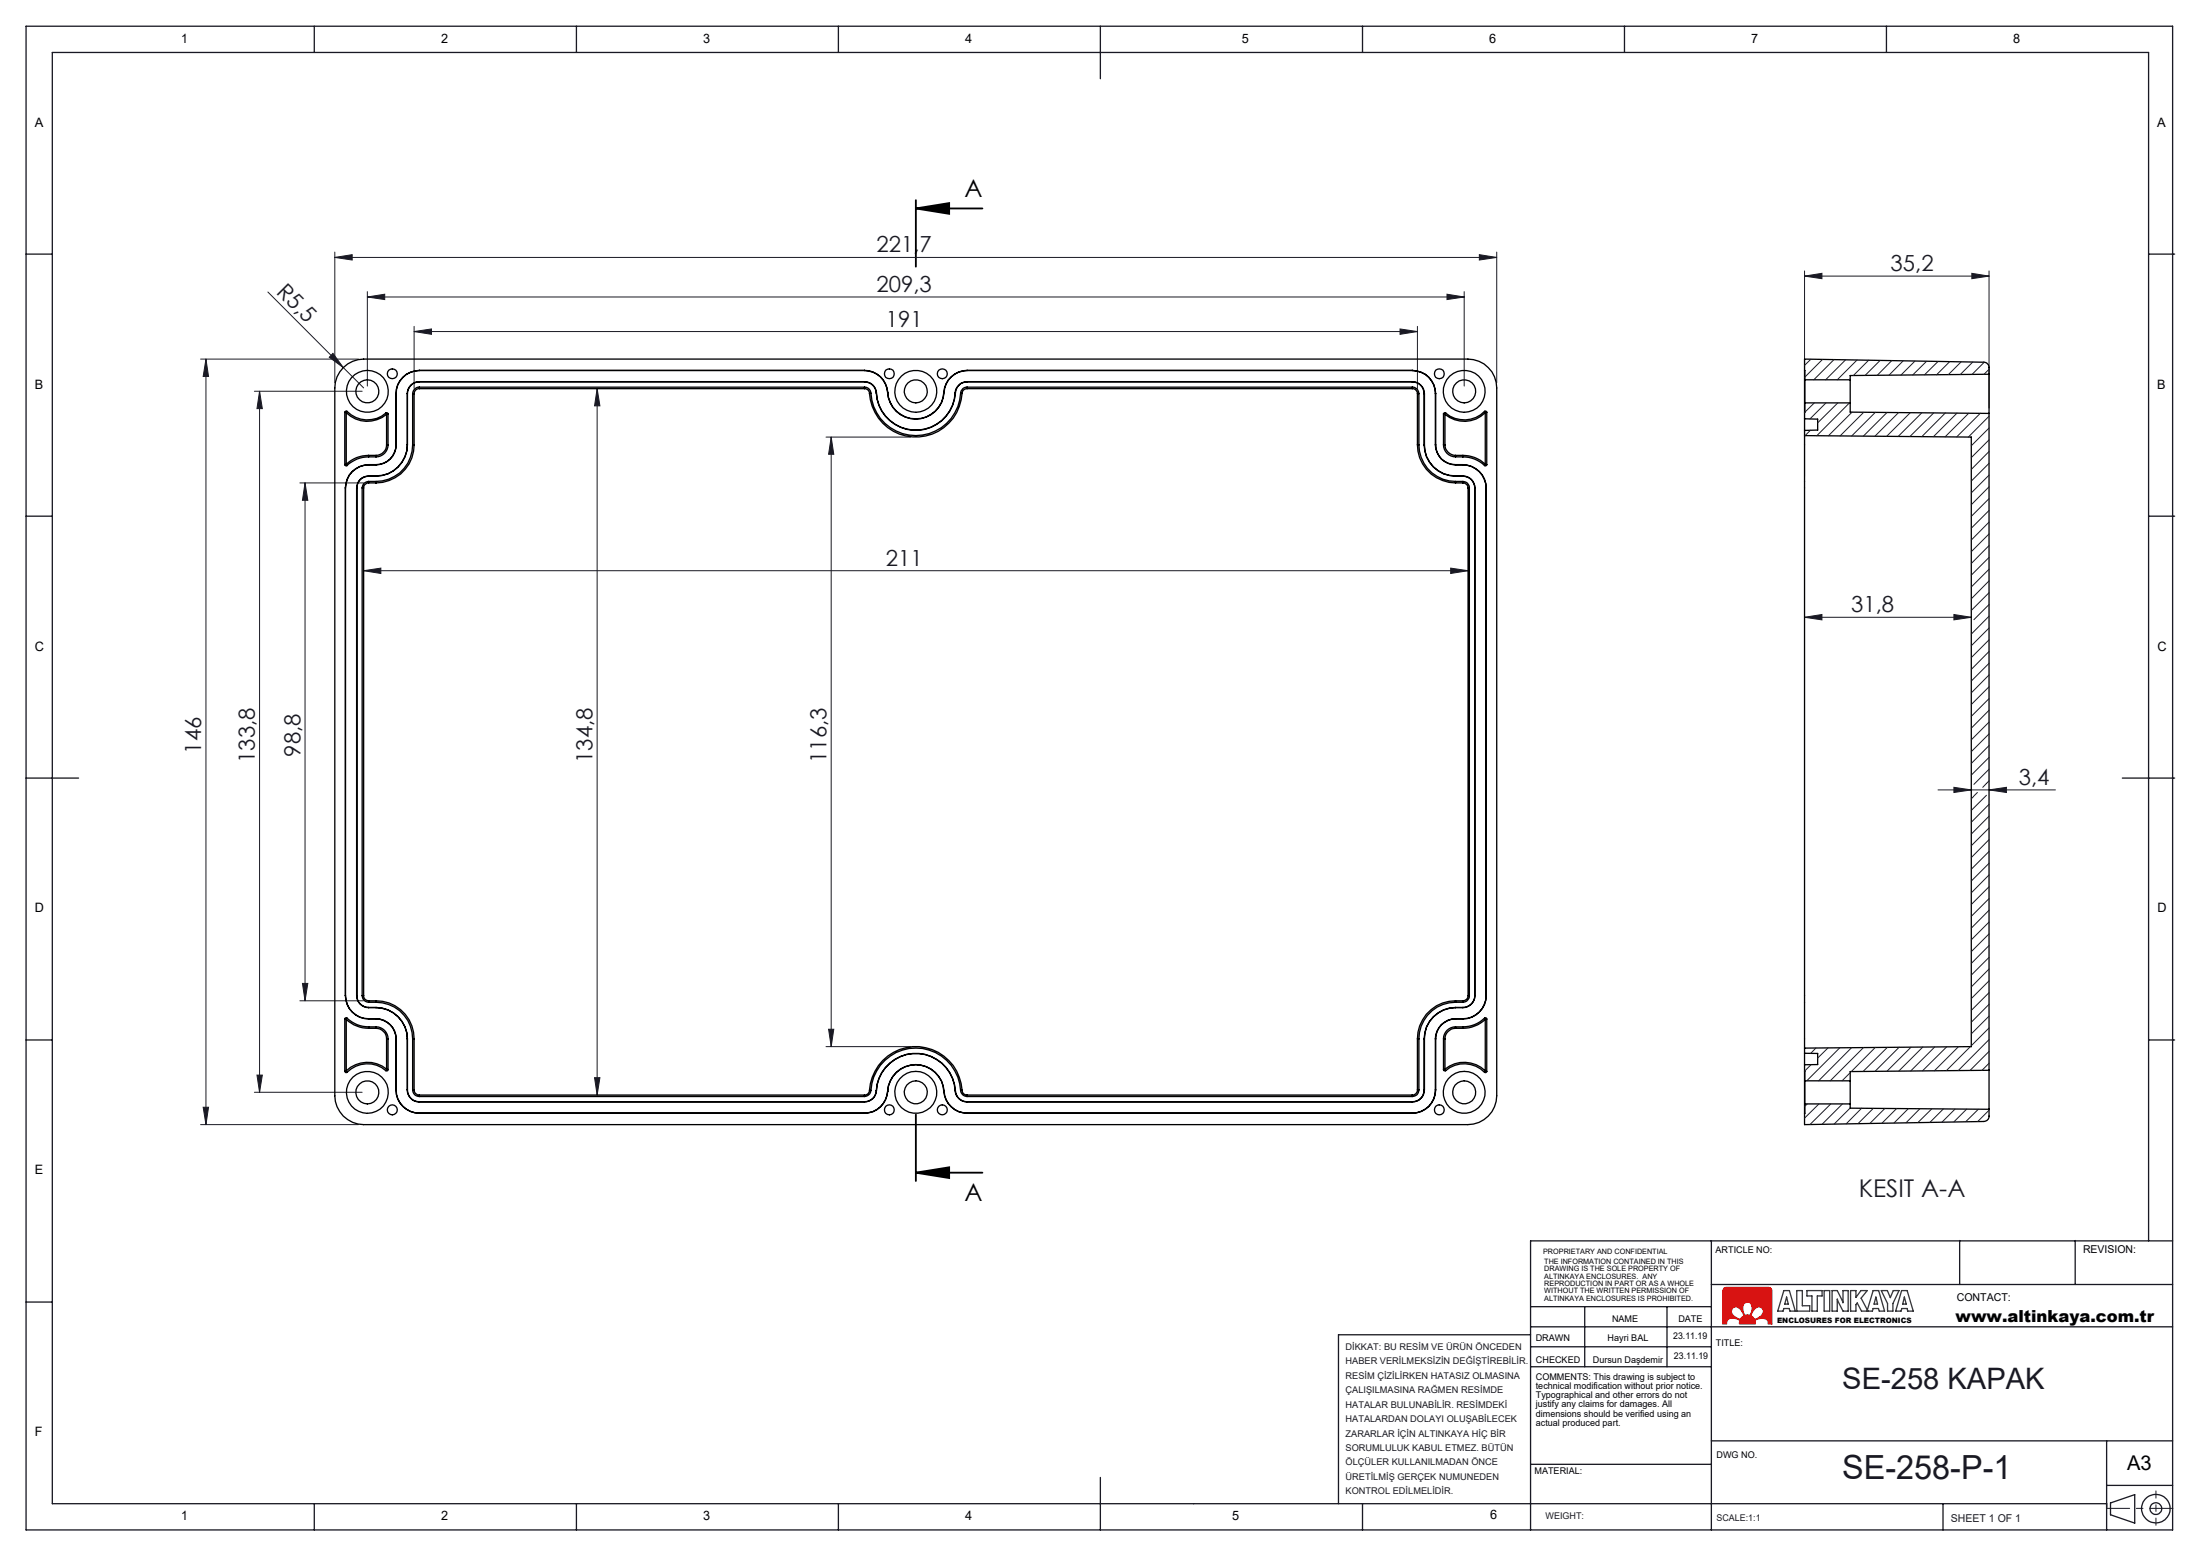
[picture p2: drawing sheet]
<svg xmlns="http://www.w3.org/2000/svg" width="420mm" height="297mm" viewBox="0 0 420 297" stroke-linecap="round" stroke-linejoin="round" font-family="sans-serif">
<path d="M329 245.8l.4-.1h8.1l.5 .2 .1 .4v6.4h-.7l-.1-.6a1.82 1.82 0 0 0-2.4-.1l.1 .7h-3.1l.1-.7a2.18 2.18 0 0 0-2.3-.1l-.2 .8h-.7v-6.4zM330.6 249.7l.4-.2a1.79 1.79 0 0 1 1.7 1.6l-.6 .7a2.35 2.35 0 0 1-1.7-1.5zM332.8 248.8l.6-.3 .5 .1a1.76 1.76 0 0 1 0 2.4h-.9a2.18 2.18 0 0 1-.2-2.2zM334.8 249.9l.9-.5 .5 .3 .3 .4a1.79 1.79 0 0 1-1.7 1.7l-.6-.7 .2-.6z" fill="none" stroke="#e13800" stroke-width=".19"/>
<g fill="none" stroke="#191924" stroke-width=".25">
<path d="M5 5h409.6v287h-409.6zM60 5v5M110 5v5M160 5v5M210 5v10M260 5v5M310 5v5M360 5v5M5 48.5h5M410 48.5h5M5 98.5h5M410 98.5h5"/>
<path d="M5 148.5h10M405 148.5h10M5 198.5h5M410 198.5h5M326.6 236.9v55.1M373.9 236.8v8.4M396 236.8v8.4M410 236.9v-226.9h-400v277h392M414.6 236.9h-122.5v55.1M5 248.5h5M292.1 254.8h-36.7v32.2M292.1 249.4h34.5"/>
<path d="M292.1 253.3h122.5M292.1 257.1h34.5M302.4 249.4v11.5M318.1 249.4v11.5M326.6 245.2h88M292.1 260.9h34.5M292.1 279.5h34.5M326.6 275h88M402 275v17M60 287v5M110 287v5M160 287v5"/>
<path d="M210 282v10M260 287v5M370.8 287v5M402 283.5h12.6"/>
</g>
<path d="M334.7 250a.98 .98 0 0 1 .9-.6 .98 .98 0 0 1 .9 .6 1.68 1.68 0 0 1-1.7 1.7l-.3-.3a.51 .51 0 0 1-.1-.9zM330.6 249.7a1.15 1.15 0 0 1 1.8 .6l.1 .2a.56 .56 0 0 1 .2 .5 .56 .56 0 0 1-.4 .5 .53 .53 0 0 1-.4 .3 .53 .53 0 0 1-.5-.3l-.5-.3a1.05 1.05 0 0 1-.3-1.5zM329 245.8l-.2 .4v6.5h.7v-.2a1.21 1.21 0 0 1 1.8-.8 .53 .53 0 0 1 .6 .6v.4h3.1v-.3a.46 .46 0 0 1 0-.5 .46 .46 0 0 1 .5-.1l.6-.2 .6 .1a.83 .83 0 0 1 .7 1h.7v-6.4l-.2-.5-.2-.1h-8.5zM332.9 248.7a.97 .97 0 0 1 1.1 .1 .97 .97 0 0 1 .3 1.1l-.1 .6a.44 .44 0 0 1-.6 .5h-.2a.45 .45 0 0 1-.5 0 .45 .45 0 0 1-.2-.5l-.1-1.1z" fill-rule="evenodd" fill="#f00"/>
<path d="M174.8 39.8l6.3-1v2zM174.8 39.8h12.7M174.8 38.2v12.7M174.8 212.7v12.7M174.8 223.8l6.3-1v2.1zM174.8 223.8h12.7" fill="none" stroke="#000" stroke-width=".35"/>
<g fill="none" stroke="#191924" stroke-width=".25">
<path d="M402.7 286.9l4.7-1.6v5.4l-4.7-1.6z"/>
<circle cx="411.4" cy="288" r="2.72"/>
<circle cx="411.4" cy="288" r="1.13"/>
</g>
<path d="M340.4 246.3h1.1l1.1 4h-1l-.2-.5h-1l-.1 .5h-1.1zM340.9 247.6l.3 1.3h-.6zM342.9 246.3h1v2.9h1.4v1.1h-2.4zM344.8 246.3h2.9v1.1h-.9v2.9h-1v-2.9h-1zM348.1 246.3h1v4h-1zM350.6 247.9v2.4h-1v-4h1l1.1 2.4v-2.4h1v4h-1l-1.1-2.4M356.3 250.3l1.1-4h1.1l1.1 4h-1l-.1-.5h-1.1l-.1 .5h-2.1l-.8-1.6-.2 .3v1.3h-1.1v-4h1.1v1.3l.9-1.3h1.2l-1.2 1.5 1.3 2.5M358 247.6l.3 1.3h-.7zM359 246.3h1.2l.5 1.4 .6-1.4h1.1l-1.2 2.5v1.5h-1v-1.5zM362.9 246.3h1l1.2 4h-1.1l-.1-.5h-1l-.1 .5h-1.1zM363.4 247.6l.3 1.3h-.6z" fill="none" stroke="#373737" stroke-width=".25"/>
<g fill="none" stroke="#191924" stroke-width=".19">
<path d="M51.1 55.7l14.4 14.5M63.9 49.1l3.3-.5v1zM63.9 48.1v25M63.9 49.1h221.7M70.1 56.7l3.3-.5v1zM70.1 55.7v18M70.1 56.7h209.3M276.1 56.2l3.3 .5-3.3 .5zM279.4 55.7v18M282.3 48.6l3.3 .5-3.3 .5zM285.6 48.1v25M344.3 52.7l3.4-.5v1z"/>
<path d="M344.3 51.7v39.2M344.3 52.7h35.3M376.3 52.2l3.3 .5-3.3 .5zM379.6 51.7v26.2M38.3 68.5h30.1M39.3 68.5l.5 3.4h-1zM39.3 68.5v146.2M48.5 74.7h20.6M49.5 74.7l.6 3.3h-1.1zM49.5 74.7v133.8M63.5 67.4l2 2.8-2.7-2zM65.5 70.2l3.9 3.8"/>
<path d="M79 63.3l3.3-.5v1zM79 62.3v11.9M79 63.3h191.5M113.9 74.2v134.8M113.9 74.2l.6 3.3h-1zM267.2 62.8l3.3 .5-3.3 .5zM270.5 62.3v11.9M57.2 92.2h12.2M58.2 92.2l.5 3.3h-1zM58.2 92.2v98.8M157.6 83.4h16.1M158.6 83.4v116.4"/>
<path d="M158.6 83.4l.5 3.3h-1zM69.4 108.9l3.3-.5v1.1zM69.4 108.9h210.7M276.8 108.4l3.3 .5-3.3 .6zM344.3 117.8l3.4-.5v1zM344.3 117.8h31.9M372.9 117.3l3.3 .5-3.3 .5zM369.8 150.8h22.4M372.9 150.3l3.3 .5-3.3 .5zM379.6 150.8l3.3-.5v1zM57.2 191h12.2M57.7 187.7h1l-.5 3.3z"/>
<path d="M157.6 199.8h16.1M158.1 196.5h1l-.5 3.3zM38.3 214.7h30.1M38.8 211.3h1l-.5 3.4zM48.5 208.5h20.6M49 205.2h1.1l-.6 3.3zM113.5 205.7h1l-.6 3.3z"/>
</g>
<path d="M401.9 287.9h12.7" fill="none" stroke="#191924" stroke-width=".19" stroke-dasharray="15.2 1.3 1.3 1.3" stroke-dashoffset="10.8"/>
<path d="M411.4 284.6v6.5" fill="none" stroke="#191924" stroke-width=".19" stroke-dasharray="15.2 1.3 1.3 1.3" stroke-dashoffset="13.9"/>
<path d="M174.8 39.8l6.3-1v2zM174.8 223.8l6.3-1v2.1z" fill="#000"/>
<g fill="#191924">
<path d="M63.5 67.4l2 2.8-2.7-2z"/>
<path d="M63.9 49.1l3.3-.5v1zM282.3 48.6l3.3 .5-3.3 .5z"/>
<path d="M79 63.3l3.3-.5v1zM267.2 62.8l3.3 .5-3.3 .5z"/>
<path d="M58.2 92.2l.5 3.3h-1zM57.7 187.7h1l-.5 3.3z"/>
<path d="M158.1 196.5h1l-.5 3.3zM158.6 83.4l.5 3.3h-1z"/>
<path d="M49.5 74.7l.6 3.3h-1.1zM49 205.2h1.1l-.6 3.3zM39.3 68.5l.5 3.4h-1zM38.8 211.3h1l-.5 3.4zM113.9 74.2l.6 3.3h-1zM113.5 205.7h1l-.6 3.3z"/>
<path d="M344.3 52.7l3.4-.5v1zM376.3 52.2l3.3 .5-3.3 .5zM344.3 117.8l3.4-.5v1zM372.9 117.3l3.3 .5-3.3 .5zM372.9 150.3l3.3 .5-3.3 .5zM379.6 150.8l3.3-.5v1z"/>
<path d="M69.4 108.9l3.3-.5v1.1zM276.8 108.4l3.3 .5-3.3 .6zM70.1 56.7l3.3-.5v1zM276.1 56.2l3.3 .5-3.3 .5z"/>
</g>
<g fill="none" stroke="#000" stroke-width=".25">
<path d="M65.5 70.2a5.6 5.6 0 0 1 3.9-1.7h210.7a5.5 5.5 0 0 1 5.5 5.5v135.2a5.5 5.5 0 0 1-5.5 5.5h-210.7a5.5 5.5 0 0 1-5.5-5.5v-135.2a5.4 5.4 0 0 1 1.6-3.8zM65.8 78.7v10M65.8 78.7h.2M66 78.7l.1 .1M66.1 78.8a5.7 5.7 0 0 0 7.7 .3M66.1 78.8v9.8M66.2 78.5a5.4 5.4 0 0 0 7.4 .3M66.2 78.5h-.2l-.2 .2M66.2 78.5l-.2 .2M73.6 78.8h.2l.2 .2M73.6 78.8l.2 .2M73.8 79.1v5.8"/>
<path d="M73.8 79v.1M73.8 79h.2M74 79v5.9M75.6 75.1v9.8M75.6 75.1h.1M77.7 75.1v9.8M77.7 75.1h.1M77.8 75.1v9.8M78.7 75.1v9.8M78.7 75.1h.3M79 75.1v9.8M80 70.7a4.5 4.5 0 0 0-4.4 4.4"/>
<path d="M80 72.9a2.29 2.29 0 0 0-2.2 2.2M80 73.9a1.26 1.26 0 0 0-1.3 1.2M80 74.2a.96 .96 0 0 0-1 .9M80 72.8a2.29 2.29 0 0 0-2.3 2.3M80 70.7h85M80 70.7h.1M80 72.8v.1M80 73.9v.3M80 72.9h85M80 73.9h85M80 74.2h85M80 72.8h85"/>
<path d="M165 70.7a4.5 4.5 0 0 1 4.4 4.2M165 72.9a2.29 2.29 0 0 1 2.2 2.1M165 73.9a1.2 1.2 0 0 1 1.2 1.2M165 74.2a.9 .9 0 0 1 .9 .9M165 72.8a2.29 2.29 0 0 1 2.3 2.2M165 70.7a4.4 4.4 0 0 1 4.4 4.2M165 70.7h.1M165 72.8v.1M165 73.9v.3M165.9 75.1a8.9 8.9 0 0 0 8.8 8.3 8.9 8.9 0 0 0 8.9-8.3M166.2 75.1a8.6 8.6 0 0 0 8.5 8 8.6 8.6 0 0 0 8.6-8M166.2 75.1h-.3"/>
<path d="M167.2 75a7.6 7.6 0 0 0 7.6 7.1 7.6 7.6 0 0 0 7.5-7.1M167.3 75a7.5 7.5 0 0 0 7.4 7.1 7.5 7.5 0 0 0 7.5-7.1M167.3 75h-.1M169.4 74.9a5.4 5.4 0 0 0 5.4 5.1 5.4 5.4 0 0 0 5.4-5.1M169.4 74.9h.1M169.4 74.9a5.4 5.4 0 0 0 5.3 5 5.4 5.4 0 0 0 5.4-5M180.1 74.9h.1M182.2 75h.1M183.3 75.1h.3M184.5 70.7a4.5 4.5 0 0 0-4.4 4.2M184.5 72.9a2.3 2.3 0 0 0-2.2 2.1M184.5 73.9a1.2 1.2 0 0 0-1.2 1.2"/>
<path d="M184.5 74.2a.9 .9 0 0 0-.9 .9M184.5 72.8a2.36 2.36 0 0 0-2.3 2.2M184.5 70.7a4.4 4.4 0 0 0-4.3 4.2M184.5 70.7h85M184.5 70.7h.1M184.5 72.8v.1M184.5 73.9v.3M184.5 72.9h85M184.5 73.9h85M184.5 74.2h85M184.5 72.8h85M269.5 70.7a4.5 4.5 0 0 1 4.5 4.4"/>
<path d="M269.5 72.9a2.23 2.23 0 0 1 2.2 2.2M269.5 73.9a1.21 1.21 0 0 1 1.3 1.2M269.5 72.8a2.35 2.35 0 0 1 2.3 2.3M269.5 74.2a.96 .96 0 0 1 1 .9M269.5 70.7a4.4 4.4 0 0 1 4.4 4.4M269.5 70.7h.1M269.5 72.8v.1M269.5 73.9v.3M270.5 75.1v9.8M270.5 75.1h.3M270.8 75.1v9.8M271.7 75.1v9.8"/>
<path d="M271.7 75.1h.1M271.8 75.1v9.8M273.9 75.1v9.8M273.9 75.1h.1M274 75.1v9.8M275.4 79v5.9M275.4 79h.3M275.7 79v.1M275.7 79.1v5.8M275.9 78.8h-.2l-.3 .2M275.9 78.8l-.2 .2M283.3 78.5h.2l.2 .2"/>
<path d="M283.3 78.5a5.4 5.4 0 0 1-7.4 .3M283.3 78.5l.2 .2M283.4 78.8a5.7 5.7 0 0 1-7.7 .3M283.4 78.8v9.8M283.5 78.7l-.1 .1M283.5 78.7h.2M283.7 78.7v10M344.3 70.7v-2.2l34.3 .6a1.03 1.03 0 0 1 1 1v1.3M344.3 79.9v2.3M344.3 70.7v8M344.3 70.7l.1 1.8M344.3 78.7v1.2"/>
<path d="M344.3 79.9l2.6 .1v2.1l-2.6 .1M344.4 72.5v4.4M344.4 76.9l-.1 1.8M344.4 72.5h8.7M344.4 76.9h8.7M353.1 72.5v4.4M353.1 76.9v1.8l26.5 .2M379.6 71.4v7.5M379.6 78.9v125.4M379.6 71.4l-26.5 .3v.8M65.8 88.7l.2 .2h.2M65.8 88.7h.2"/>
<path d="M65.9 93.1v96.9M65.9 93.1h.1M66 88.7l.2 .2M66.1 88.6l-.1 .1M68.1 93.1h.1M68.1 93.1v96.9M69.1 93.1v96.9M69.1 93.1h.3M69.4 93.1v96.9M70.3 88.7a4.5 4.5 0 0 0-4.4 4.4M70.3 87.2a5.9 5.9 0 0 0-4.1 1.7M70.3 90.9a2.17 2.17 0 0 0-2.2 2.2"/>
<path d="M70.3 91.9a1.21 1.21 0 0 0-1.2 1.2M70.3 90.8a2.29 2.29 0 0 0-2.2 2.3M70.3 88.8a4.4 4.4 0 0 0-4.4 4.3M70.3 92.2a.96 .96 0 0 0-.9 .9M70.3 86.9a6.1 6.1 0 0 0-4.2 1.7M70.3 88.7h1.5M70.3 87.2h1.5M70.3 90.9h1.5M70.3 91.9h1.5M70.3 86.9v.3M70.3 88.7v.1M70.3 90.8v.1"/>
<path d="M70.3 91.9v.3M70.3 92.2h1.5M70.3 90.8h1.5M70.3 88.8h1.5M70.3 86.9h1.5M71.8 86.9v.3M71.8 88.7v.1M71.8 90.8v.1M71.8 91.9v.3M73.8 84.9a2.05 2.05 0 0 1-2 2M73.8 84.9h.2M74 84.9a2.29 2.29 0 0 1-2.2 2.3"/>
<path d="M75.6 84.9a3.8 3.8 0 0 1-3.8 3.8M75.6 84.9h.1M75.6 84.9a3.9 3.9 0 0 1-3.8 3.9M77.7 84.9a6 6 0 0 1-5.9 5.9M77.7 84.9h.1M77.8 84.9a6 6 0 0 1-6 6M78.7 84.9a7 7 0 0 1-6.9 7M78.7 84.9h.3M79 84.9a7.3 7.3 0 0 1-7.2 7.3M270.5 84.9a7.3 7.3 0 0 0 7.2 7.3M270.5 84.9h.3M270.8 84.9a7 7 0 0 0 6.9 7"/>
<path d="M271.7 84.9a6 6 0 0 0 6 6M271.7 84.9h.1M271.8 84.9a5.9 5.9 0 0 0 5.9 5.9M273.9 84.9a3.9 3.9 0 0 0 3.8 3.9M273.9 84.9h.1M274 84.9a3.7 3.7 0 0 0 3.7 3.8M275.4 84.9a2.29 2.29 0 0 0 2.3 2.3M275.4 84.9h.3M275.7 84.9a2.05 2.05 0 0 0 2 2M277.7 88.7h1.5M277.7 87.2h1.5M277.7 90.9h1.5"/>
<path d="M277.7 91.9h1.5M277.7 86.9v.3M277.7 88.7v.1M277.7 90.8v.1M277.7 91.9v.3M277.7 92.2h1.5M277.7 90.8h1.5M277.7 88.8h1.5M277.7 86.9h1.5M279.2 88.7a4.5 4.5 0 0 1 4.4 4.4M279.2 87.2a5.9 5.9 0 0 1 4.1 1.7M279.2 90.9a2.23 2.23 0 0 1 2.2 2.2"/>
<path d="M279.2 91.9a1.21 1.21 0 0 1 1.2 1.2M279.2 88.8a4.4 4.4 0 0 1 4.4 4.3M279.2 90.8a2.29 2.29 0 0 1 2.2 2.3M279.2 92.2a.96 .96 0 0 1 .9 .9M279.2 86.9a6.1 6.1 0 0 1 4.2 1.7M279.2 86.9v.3M279.2 88.7v.1M279.2 90.8v.1M279.2 91.9v.3M280.1 93.1v96.9M280.1 93.1h.3M280.4 93.1v96.9"/>
<path d="M281.4 93.1v96.9M281.4 93.1h.1M283.4 88.6l.1 .1M283.5 88.7h.2M283.5 88.7l-.2 .2M283.6 93.1h.1M283.6 93.1v96.9M283.7 88.7l-.2 .2h-.2M344.3 82.2v118.8M344.3 83.1l31.9 .3v116.4l-31.9 .3M65.8 194.5h.2M65.8 194.5v10"/>
<path d="M65.9 190a4.5 4.5 0 0 0 4.4 4.5M65.9 190h.1M65.9 190a4.4 4.4 0 0 0 4.4 4.4M66 194.5l.1 .1M66.1 194.6a6.5 6.5 0 0 0 4.2 1.7M66.1 194.6v9.8M66.2 194.3a5.9 5.9 0 0 0 4.1 1.7M66.2 194.3a.24 .24 0 0 0-.3 0 .24 .24 0 0 0-.1 .2M66.2 194.3l-.2 .2M68.1 190a2.29 2.29 0 0 0 2.2 2.3M68.1 190h.1M68.1 190a2.23 2.23 0 0 0 2.2 2.3"/>
<path d="M69.1 190a1.26 1.26 0 0 0 1.2 1.3M69.1 190h.3M69.4 190a.96 .96 0 0 0 .9 1M70.3 194.5h1.5M70.3 196h1.5M70.3 192.3h1.5M70.3 191.3h1.5M70.3 191v.3M70.3 192.3h.1M70.3 194.4v.1M70.3 196v.3M70.3 196.3h1.5"/>
<path d="M70.3 194.4h1.5M70.3 191h1.5M71.8 194.5a3.9 3.9 0 0 1 3.8 3.8M71.8 196a2.29 2.29 0 0 1 2.2 2.3M71.8 192.3a6 6 0 0 1 6 6M71.8 191.3a6.9 6.9 0 0 1 6.9 7M71.8 194.4a3.9 3.9 0 0 1 3.8 3.9M71.8 192.3a6 6 0 0 1 5.9 6M71.8 191a7.2 7.2 0 0 1 7.2 7.3M71.8 196.3a2.05 2.05 0 0 1 2 2M71.8 191v.3M71.8 192.3h.1"/>
<path d="M71.8 194.4v.1M71.8 196v.3M73.8 198.3h.2M73.8 198.3v5.8M74 198.3v5.8M75.6 198.3v9.7M75.6 198.3h.1M77.7 198.3v9.7M77.7 198.3h.1M77.8 198.3v9.7M78.7 198.3v9.7M78.7 198.3h.3"/>
<path d="M79 198.3v9.7M270.5 198.3h.3M270.5 198.3v9.7M270.8 198.3v9.7M271.7 198.3v9.7M271.7 198.3h.1M271.8 198.3v9.7M273.9 198.3h.1M273.9 198.3v9.7M274 198.3v9.7M275.4 198.3v5.8M275.4 198.3h.3"/>
<path d="M275.7 198.3v5.8M277.7 194.5a3.8 3.8 0 0 0-3.7 3.8M277.7 196a2.29 2.29 0 0 0-2.3 2.3M277.7 192.3a6 6 0 0 0-6 6M277.7 191.3a7 7 0 0 0-6.9 7M277.7 192.3a6 6 0 0 0-5.9 6M277.7 196.3a2.05 2.05 0 0 0-2 2M277.7 191a7.3 7.3 0 0 0-7.2 7.3M277.7 194.4a3.9 3.9 0 0 0-3.8 3.9M277.7 194.5h1.5M277.7 196h1.5M277.7 192.3h1.5"/>
<path d="M277.7 191.3h1.5M277.7 191v.3M277.7 192.3h.1M277.7 194.4v.1M277.7 196v.3M277.7 196.3h1.5M277.7 194.4h1.5M277.7 191h1.5M279.2 191v.3M279.2 192.3h.1M279.2 194.4v.1M279.2 196v.3"/>
<path d="M280.1 190a.96 .96 0 0 1-.9 1M280.1 190h.3M280.4 190a1.26 1.26 0 0 1-1.2 1.3M281.4 190a2.29 2.29 0 0 1-2.2 2.3M281.4 190h.1M283.3 194.3a.24 .24 0 0 1 .3 0 .24 .24 0 0 1 .1 .2M283.3 194.3a5.9 5.9 0 0 1-4.1 1.7M283.3 194.3l.2 .2M283.4 194.6a6.5 6.5 0 0 1-4.2 1.7M283.4 194.6v9.8M283.5 194.5h.2M283.5 194.5l-.1 .1"/>
<path d="M283.6 190a4.4 4.4 0 0 1-4.4 4.4M283.6 190h.1M283.6 190a4.5 4.5 0 0 1-4.4 4.5M283.7 194.5v10M65.8 204.5l.2 .2h.2M65.8 204.5h.2M66 204.5l.2 .2M66.1 204.4l-.1 .1M73.6 204.4a5.4 5.4 0 0 0-7.4 .3M73.8 204.1a5.8 5.8 0 0 0-7.7 .3M73.8 204.1h.1M73.8 204.1l-.2 .3"/>
<path d="M73.8 204.1h.2M74 204.1a.26 .26 0 0 1-.1 .3 .26 .26 0 0 1-.3 0M75.6 208a4.5 4.5 0 0 0 4.4 4.5M75.6 208h.1M75.6 208a4.4 4.4 0 0 0 4.4 4.4M77.7 208a2.29 2.29 0 0 0 2.3 2.3M77.7 208h.1M77.8 208a2.23 2.23 0 0 0 2.2 2.3M78.7 208a1.26 1.26 0 0 0 1.3 1.3M78.7 208h.3M79 208a.96 .96 0 0 0 1 1M80 212.5h85"/>
<path d="M80 212.4h85M80 209v.3M80 210.3h.1M80 212.4v.1M80 210.3h85M80 209.3h85M80 209h85M165 209v.3M165 210.3h.1M165 212.4v.1M165.9 208.1a.9 .9 0 0 1-.9 .9M165.9 208.1a8.9 8.9 0 0 1 8.8-8.3 8.9 8.9 0 0 1 8.9 8.3"/>
<path d="M165.9 208.1h.3M166.2 208.1a1.27 1.27 0 0 1-1.2 1.2M166.2 208.1a8.6 8.6 0 0 1 8.5-8 8.6 8.6 0 0 1 8.6 8M167.2 208.2a2.23 2.23 0 0 1-2.2 2.1M167.2 208.2a7.6 7.6 0 0 1 7.6-7.1 7.6 7.6 0 0 1 7.5 7.1M167.2 208.2h.1M167.3 208.2a2.23 2.23 0 0 1-2.3 2.1M167.3 208.2a7.5 7.5 0 0 1 7.4-7.1 7.5 7.5 0 0 1 7.5 7.1M169.4 208.3a4.4 4.4 0 0 1-4.4 4.1M169.4 208.3a5.4 5.4 0 0 1 5.4-5.1 5.4 5.4 0 0 1 5.4 5.1M169.4 208.3h.1M169.4 208.3a4.5 4.5 0 0 1-4.4 4.2"/>
<path d="M169.4 208.3a5.4 5.4 0 0 1 5.3-5.1 5.4 5.4 0 0 1 5.4 5.1M180.1 208.3a4.5 4.5 0 0 0 4.4 4.2M180.1 208.3h.1M180.2 208.3a4.4 4.4 0 0 0 4.3 4.1M182.2 208.2a2.29 2.29 0 0 0 2.3 2.1M182.2 208.2h.1M182.3 208.2a2.23 2.23 0 0 0 2.2 2.1M183.3 208.1a1.27 1.27 0 0 0 1.2 1.2M183.6 208.1a.9 .9 0 0 0 .9 .9M183.6 208.1h-.3M184.5 212.5h85M184.5 209v.3"/>
<path d="M184.5 210.3h.1M184.5 212.4v.1M184.5 212.4h85M184.5 210.3h85M184.5 209.3h85M184.5 209h85M269.5 209v.3M269.5 210.3h.1M269.5 212.4v.1M270.5 208a.96 .96 0 0 1-1 1M270.5 208h.3M270.8 208a1.21 1.21 0 0 1-1.3 1.3"/>
<path d="M271.7 208a2.17 2.17 0 0 1-2.2 2.3M271.7 208h.1M271.8 208a2.35 2.35 0 0 1-2.3 2.3M273.9 208a4.3 4.3 0 0 1-4.4 4.4M273.9 208h.1M274 208a4.5 4.5 0 0 1-4.5 4.5M275.4 204.1a.26 .26 0 0 0 .2 .3 .26 .26 0 0 0 .3 0M275.4 204.1h.3M275.7 204.1l.2 .3M275.7 204.1a5.8 5.8 0 0 1 7.7 .3M275.7 204.1h.1M275.9 204.4a5.4 5.4 0 0 1 7.4 .3"/>
<path d="M283.4 204.4l.1 .1M283.5 204.5h.2M283.5 204.5l-.2 .2M283.7 204.5l-.2 .2h-.2M344.3 201v2.2M344.3 204.5v8M344.3 204.5l.1 1.8M344.3 203.2v1.3M344.3 201l2.6 .1v2.1h-2.6M344.4 206.3v4.4M344.4 210.7l-.1 1.8M344.4 210.7h8.7"/>
<path d="M344.4 206.3h8.7M353.1 206.3v4.4M353.1 210.7v.8l26.5 .2M379.6 211.7v1.3a1.02 1.02 0 0 1-1 1.1l-34.3 .6v-2.2M379.6 204.3v7.4M379.6 204.3l-26.5 .2v1.8"/>
<circle cx="70.1" cy="74.7" r="2.21"/>
<circle cx="70.1" cy="74.7" r="4"/>
<circle cx="74.9" cy="71.4" r=".95"/>
<circle cx="169.7" cy="71.4" r=".95"/>
<circle cx="174.8" cy="74.7" r="4"/>
<circle cx="174.8" cy="74.7" r="2.21"/>
<circle cx="179.8" cy="71.3" r=".95"/>
<circle cx="274.6" cy="71.3" r=".95"/>
<circle cx="279.4" cy="74.7" r="4"/>
<circle cx="279.4" cy="74.7" r="2.21"/>
<circle cx="70.1" cy="208.5" r="2.21"/>
<circle cx="70.1" cy="208.5" r="4"/>
<circle cx="74.9" cy="211.8" r=".95"/>
<circle cx="169.7" cy="211.8" r=".95"/>
<circle cx="174.8" cy="208.5" r="4"/>
<circle cx="174.8" cy="208.5" r="2.19"/>
<circle cx="179.8" cy="211.8" r=".95"/>
<circle cx="274.7" cy="211.8" r=".95"/>
<circle cx="279.4" cy="208.5" r="2.19"/>
<circle cx="279.4" cy="208.5" r="4"/>
</g>
<g fill="none" stroke="#191924" stroke-width=".19">
<path d="M345.5 68.6l-1.2 1.1M346.2 76.9l-1.9 1.8M347.8 68.6l-3.4 3.4M348.4 76.9l-3 3.1M350 68.6l-3.9 3.9M350.7 76.9l-3.8 3.8M352.2 68.7l-3.8 3.8M352.9 76.9l-6.2 6.3M353.1 72.3l-.3 .2M353.4 78.7l-4.5 4.5M354.4 68.7l-3.8 3.8M355.6 78.7l-4.5 4.5"/>
<path d="M356.6 68.8l-2.9 2.9M357.9 78.7l-4.6 4.5M358.8 68.8l-2.9 2.8M360.1 78.7l-4.5 4.6M361 68.8l-2.8 2.8M362.3 78.7l-4.5 4.6M363.2 68.9l-2.7 2.7M364.5 78.8l-4.5 4.5M365.4 68.9l-2.7 2.7M366.7 78.8l-4.5 4.5M367.6 69l-2.6 2.6M369 78.8l-4.5 4.5"/>
<path d="M369.8 69l-2.6 2.5M371.2 78.8l-4.5 4.6M372 69l-2.5 2.5M373.5 78.8l-4.6 4.6M374.2 69.1l-2.4 2.4M375.7 78.9l-4.5 4.5M376.4 69.1l-2.3 2.4M377.9 78.9l-4.5 4.5M378.6 69.1l-2.3 2.4M379.6 70.5l-1 1M379.6 79.4l-4 4M345.5 82.1l-1 1"/>
<path d="M379.6 81.7l-3.4 3.4M379.6 84l-3.4 3.3M379.6 86.2l-3.4 3.4M379.6 88.4l-3.4 3.4M379.6 90.7l-3.4 3.4M379.6 92.9l-3.4 3.4M379.6 95.2l-3.4 3.4M379.6 97.4l-3.4 3.4M379.6 99.7l-3.4 3.4M379.6 101.9l-3.4 3.4M379.6 104.1l-3.4 3.5M379.6 106.4l-3.4 3.4"/>
<path d="M379.6 108.7l-3.4 3.3M379.6 110.9l-3.4 3.4M379.6 113.1l-3.4 3.4M379.6 115.4l-2.9 2.9M379.6 117.6l-3.4 3.4M379.6 119.9l-3.4 3.4M379.6 122.1l-3.4 3.4M379.6 124.4l-3.4 3.4M379.6 126.6l-3.4 3.4M379.6 128.8l-3.4 3.5M379.6 131.1l-3.4 3.4M379.6 133.3l-3.4 3.4"/>
<path d="M379.6 135.6l-3.4 3.4M379.6 137.8l-3.4 3.4M376.6 152l-.4 .5M377.3 151.3l-.6 .6M379.1 151.8l-2.9 2.9M379.1 149.5l-.7 .8M379.6 140.1l-3.4 3.4M379.6 142.3l-3.4 3.4M379.6 144.6l-3.4 3.4M379.6 146.8l-2.9 2.9M379.6 149l-.5 .5M379.6 153.5l-3.4 3.4"/>
<path d="M379.6 155.8l-3.4 3.4M379.6 158l-3.4 3.4M379.6 160.3l-3.4 3.4M379.6 162.5l-3.4 3.4M379.6 164.8l-3.4 3.4M379.6 167l-3.4 3.4M379.6 169.3l-3.4 3.3M379.6 171.5l-3.4 3.4M379.6 173.7l-3.4 3.5M379.6 176l-3.4 3.4M379.6 178.3l-3.4 3.3M351.1 200l-6.3 6.3"/>
<path d="M353.3 200l-6.3 6.3M355.6 200l-6.4 6.3M357.9 199.9l-4.6 4.6M360.2 199.9l-4.7 4.6M362.4 199.9l-4.6 4.6M364.7 199.9l-4.6 4.6M366.9 199.8l-4.6 4.6M369.2 199.8l-4.6 4.6M371.5 199.8l-4.6 4.6M373.7 199.8l-4.6 4.6M376 199.8l-4.6 4.6M379.6 180.5l-3.4 3.4"/>
<path d="M379.6 182.7l-3.4 3.4M379.6 185l-3.4 3.4M379.6 187.2l-3.4 3.4M379.6 189.5l-3.4 3.4M379.6 191.7l-3.4 3.4M379.6 194l-3.4 3.3M379.6 196.2l-3.4 3.4M379.6 198.4l-5.9 6M344.9 210.7l-.5 .5M345.6 203.2l-1.3 1.3M346.5 200l-1 1.1M347.1 210.7l-2.8 2.7"/>
<path d="M348.8 200l-1.9 2M349.4 210.7l-4 3.9M351.6 210.7l-3.9 3.9M353.1 204.7l-1.6 1.6M353.1 211.5l-3.1 3.1M355.2 211.5l-2.9 3M357.5 211.6l-3 2.9M359.7 211.6l-2.9 2.8M361.9 211.6l-2.8 2.8M364.1 211.6l-2.7 2.7M366.4 211.6l-2.7 2.7M368.6 211.7l-2.6 2.6"/>
<path d="M370.8 211.7l-2.5 2.5M373.1 211.7l-2.5 2.5M375.3 211.7l-2.4 2.4M377.5 211.7l-2.4 2.4M379.6 200.7l-3.7 3.6M379.6 202.9l-1.4 1.4M379.6 211.9l-2.2 2.2"/>
</g>
<text font-size="6.3" fill="#191924" x="351.5" y="282.4">SE-258-P-1</text>
<text font-size="5.6" fill="#191924" x="351.5" y="265.1">SE-258 KAPAK</text>
<g font-size="4.7">
<text x="184.1" y="37.7">A</text>
<text x="184.1" y="229.2">A</text>
</g>
<text font-size="4.7" fill="#191924" x="354.7" y="228.4">KESIT A-A</text>
<g font-size="4.2" fill="#191924">
<text x="167.3" y="48.2">221,7</text>
<text x="360.8" y="51.8">35,2</text>
<text x="52.6" y="55.9" transform="rotate(45 52.6 55.9)">R5,5</text>
<text x="167.3" y="55.7">209,3</text>
<text x="169" y="62.4">191</text>
<text x="169" y="108">211</text>
<text x="353.3" y="116.9">31,8</text>
<text x="38.4" y="143.9" transform="rotate(-90 38.4 143.9)">146</text>
<text x="48.6" y="145.6" transform="rotate(-90 48.6 145.6)">133,8</text>
<text x="57.3" y="144.4" transform="rotate(-90 57.3 144.4)">98,8</text>
<text x="113.1" y="145.6" transform="rotate(-90 113.1 145.6)">134,8</text>
<text x="157.7" y="145.6" transform="rotate(-90 157.7 145.6)">116,3</text>
<text x="385.2" y="149.8">3,4</text>
</g>
<text font-size="3.9" x="405.9" y="280.6">A3</text>
<text font-size="3.2" x="373.2" y="252.4">www.altinkaya.com.tr</text>
<g font-size="2.5">
<text x="34.6" y="8.2">1</text>
<text x="84.2" y="8.2">2</text>
<text x="134.2" y="8.2">3</text>
<text x="184.2" y="8.2">4</text>
<text x="237" y="8.2">5</text>
<text x="284.2" y="8.2">6</text>
<text x="334.2" y="8.2">7</text>
<text x="384.2" y="8.2">8</text>
<text x="6.7" y="24.2">A</text>
<text x="411.7" y="24.2">A</text>
<text x="6.7" y="74.2">B</text>
<text x="411.7" y="74.2">B</text>
<text x="6.7" y="124.2">C</text>
<text x="411.7" y="124.2">C</text>
<text x="6.7" y="174.2">D</text>
<text x="411.7" y="174.2">D</text>
<text x="6.7" y="224.2">E</text>
<text x="6.7" y="274.2">F</text>
<text x="34.6" y="290.2">1</text>
<text x="84.2" y="290.2">2</text>
<text x="134.2" y="290.2">3</text>
<text x="184.2" y="290.2">4</text>
<text x="235.1" y="290.2">5</text>
<text x="284.3" y="289.9">6</text>
</g>
<g font-size="2.1">
<text x="397.5" y="239.2">REVISION:</text>
<text x="373.4" y="248.2">CONTACT:</text>
</g>
<text font-size="2.1" fill="#191924" x="372.3" y="290.6">SHEET 1 OF 1</text>
<g font-size="1.8">
<text x="327.4" y="239.2">ARTICLE NO:</text>
<text x="293" y="256">DRAWN</text>
<text x="306.8" y="256">Hayri BAL</text>
<text x="307.6" y="252.3">NAME</text>
<text x="319.3" y="255.7">23.11.19</text>
<text x="320.3" y="252.3">DATE</text>
<text x="327.4" y="256.9">TITLE:</text>
<text x="293.1" y="263.3">COMMENTS: This drawing is subject to</text>
<text x="293.1" y="260.1">CHECKED</text>
<text x="304" y="260.1">Dursun Daşdemir</text>
<text x="319.4" y="259.4">23.11.19</text>
<text x="293.1" y="265.1">technical modification without prior notice.</text>
<text x="293.1" y="266.9">Typographical and other errors do not</text>
<text x="293.1" y="268.6">justify any claims for damages. All</text>
<text x="293.1" y="270.4">dimensions should be verified using an</text>
<text x="293.1" y="272.2">actual produced part.</text>
<text x="292.8" y="281.3">MATERIAL:</text>
<text x="327.6" y="278.3">DWG NO.</text>
</g>
<g font-size="1.8" fill="#191924">
<text x="256.8" y="257.6">DİKKAT: BU RESİM VE ÜRÜN ÖNCEDEN</text>
<text x="256.8" y="260.4">HABER VERİLMEKSİZİN DEĞİŞTİREBİLİR.</text>
<text x="256.8" y="263.1">RESİM ÇİZİLİRKEN HATASIZ OLMASINA</text>
<text x="256.8" y="265.9">ÇALIŞILMASINA RAĞMEN RESİMDE</text>
<text x="256.8" y="268.7">HATALAR BULUNABİLİR. RESİMDEKİ</text>
<text x="256.8" y="271.4">HATALARDAN DOLAYI OLUŞABİLECEK</text>
<text x="256.8" y="274.2">ZARARLAR İÇİN ALTINKAYA HİÇ BİR</text>
<text x="256.8" y="277">SORUMLULUK KABUL ETMEZ. BÜTÜN</text>
<text x="256.8" y="279.7">ÖLÇÜLER KULLANILMADAN ÖNCE</text>
<text x="256.8" y="282.5">ÜRETİLMİŞ GERÇEK NUMUNEDEN</text>
<text x="256.8" y="285.2">KONTROL EDİLMELİDİR.</text>
<text x="294.9" y="289.9">WEIGHT:</text>
<text x="327.6" y="290.3">SCALE:1:1</text>
</g>
<g font-size="1.4">
<text x="294.5" y="239.3">PROPRIETARY AND CONFIDENTIAL</text>
<text x="294.7" y="241.2">THE INFORMATION CONTAINED IN THIS</text>
<text x="294.7" y="242.6">DRAWING IS THE SOLE PROPERTY OF</text>
<text x="294.7" y="244">ALTINKAYA ENCLOSURES. ANY</text>
<text x="294.7" y="245.5">REPRODUCTION IN PART OR AS A WHOLE</text>
<text x="294.7" y="246.9">WITHOUT THE WRITTEN PERMISSION OF</text>
<text x="294.7" y="248.3">ALTINKAYA ENCLOSURES IS PROHIBITED.</text>
<text x="339.1" y="252.6">ENCLOSURES FOR ELECTRONICS</text>
</g>
</svg>
